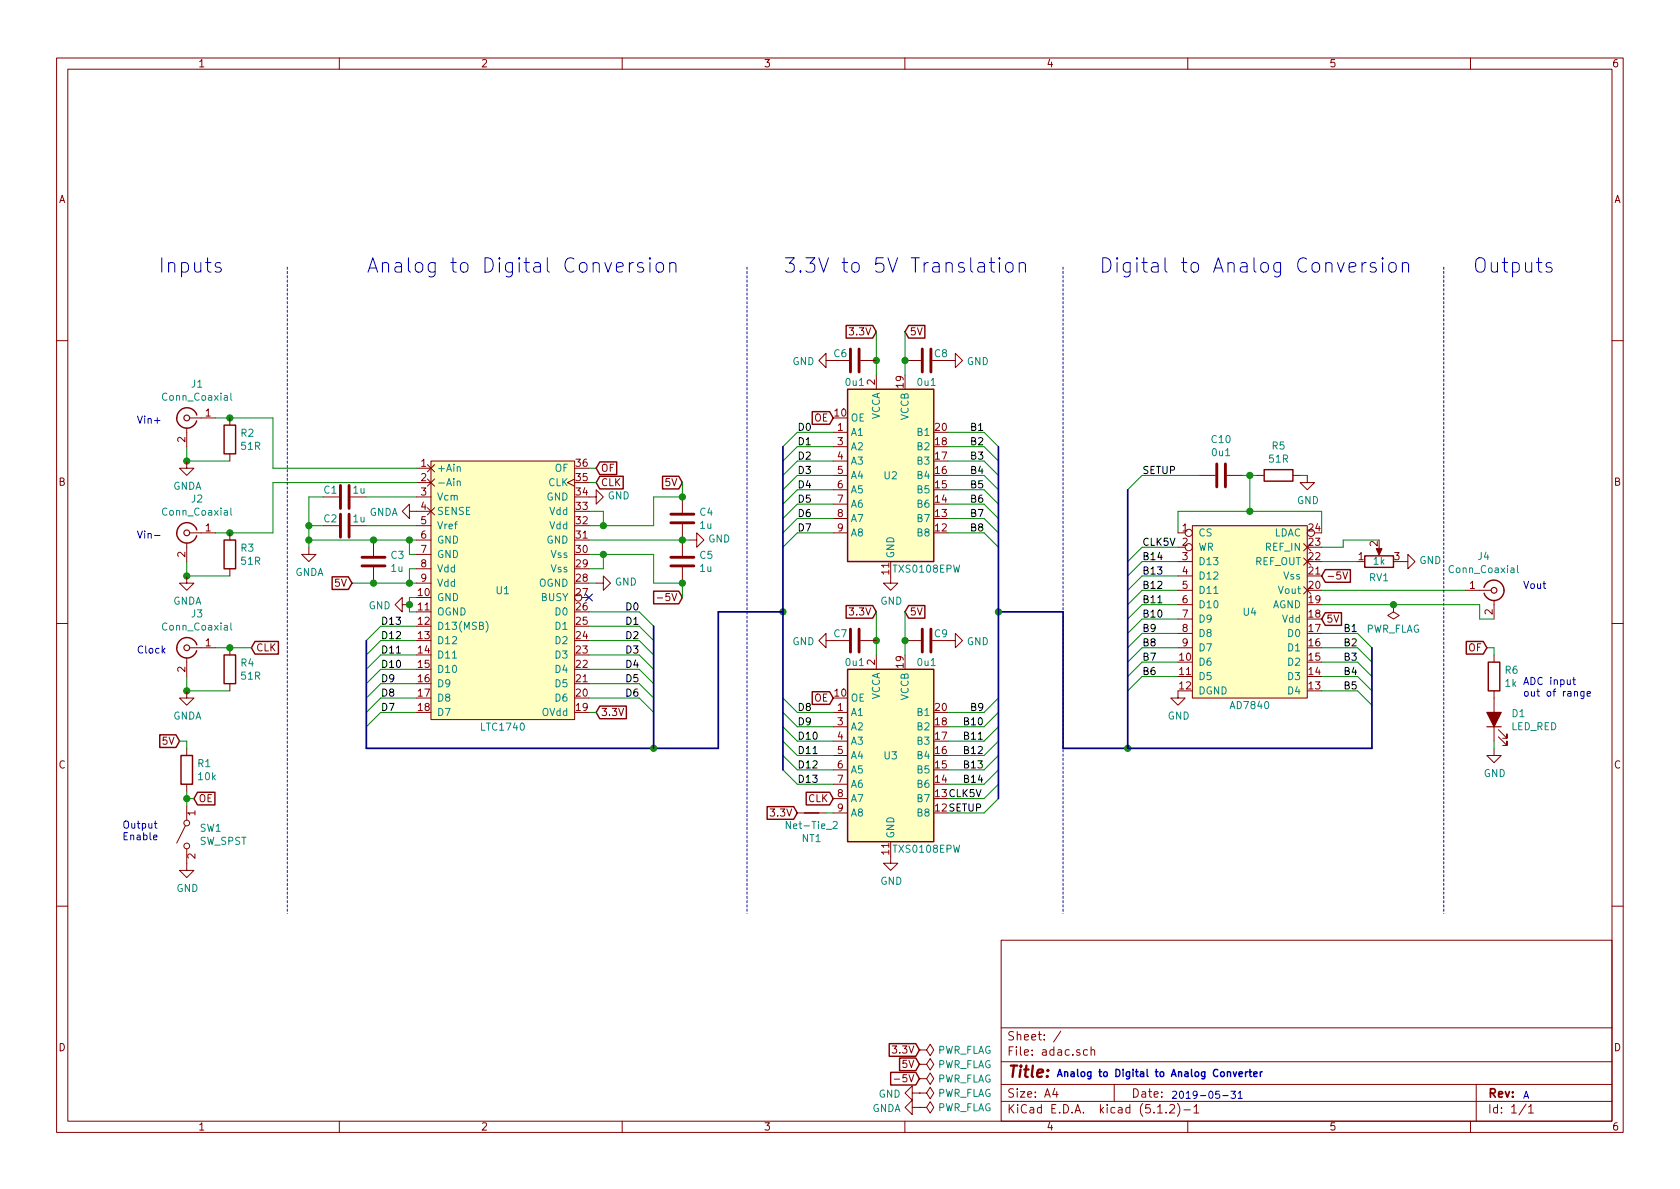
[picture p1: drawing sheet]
<svg xmlns="http://www.w3.org/2000/svg" width="297mm" height="210mm" viewBox="0 0 297 210" stroke-linecap="round" stroke-linejoin="round" font-family="sans-serif">
<g fill="none" stroke="#840000" stroke-width=".18">
<path d="M10 10.3h277v189.9h-277zM12 12.2h273v186.1h-273zM60 10.3v1.9M110 10.3v1.9M160 10.3v1.9M210 10.3v1.9M260 10.3v1.9M10 60.2h2M33 75.7v3.3M33.5 73.9h4.6M40.6 73.9v1.3M146 63.7v-1.2l-1.2 1.2 1.2 1.3v-1.3h1.3"/>
<path d="M147.3 76.4h2.6M147.3 79h2.6M152.1 63.7h2.8M154.9 66.3v2.5M160 63.7h2.8M167.6 63.7h1.3v1.3l1.3-1.3-1.3-1.2v1.2M285 60.2h2M33 81.5v1.3h1.3l-1.3 1.3-1.3-1.3h1.3M33 96v3.3M33.5 94.2h4.6M40.6 80.3v1.2M40.6 94.2v1.3"/>
<path d="M54.6 96.8v1.2h1.3l-1.3 1.3-1.3-1.3h1.3M57.1 87.9h2.8M62 87.9h2.8M62 93h2.8M66 95.5v2.8M72.4 90.4v-1.3l-1.3 1.3 1.3 1.3v-1.3h3.8M73.7 87.9h2.5M73.7 93h2.5M73.7 82.8h2.5M73.7 85.3h2.5M73.7 95.5h2.5M73.7 98h2.5"/>
<path d="M75.6 82.2l1.2 1.2M75.6 84.7l1.2 1.3M75.6 89.8l1.2 1.3M76.2 81.5h25.4v45.7h-25.4zM76.8 82.2l-1.2 1.2M76.8 84.7l-1.2 1.3M76.8 89.8l-1.2 1.3M101.6 84.7l-1.3 .6 1.3 .7M104.1 87.9h1.3v-1.3l1.3 1.3-1.3 1.2v-1.2M120.6 87.9v2.8M120.6 92.7v5.6M121.9 95.5h1.3v-1.3l1.3 1.3-1.3 1.3v-1.3"/>
<path d="M147.3 81.5h2.6M147.3 84.1h2.6M147.3 86.6h2.6M147.3 89.1h2.6M147.3 91.7h2.6M147.3 94.2h2.6M208.3 94.2h1.2M208.3 96.8h1.2M208.3 99.3h2.5M210.8 93h20.3v30.4h-20.3zM212.1 84.1h2.8M216.9 84.1h2.8"/>
<path d="M222.2 84.1h1.3M228.6 84.1h1.3M230.5 98.7l1.3 1.2M230.5 96.1l1.3 1.3M231.1 84.1v1.2h1.3l-1.3 1.3-1.2-1.3h1.2M231.8 98.7l-1.3 1.2M231.8 96.1l-1.3 1.3M243.8 96.8v1M247.6 99.3h1.3v-1.3l1.3 1.3-1.3 1.3v-1.3M10 110.3h2M33 101.8v1.3h1.3l-1.3 1.3-1.3-1.3h1.3M33 116.3v3.3"/>
<path d="M33.5 114.5h4.6M40.6 100.6v1.2M40.6 114.5v1.3M66 100.3v2.8M71.1 106.9v-1.2l-1.3 1.2 1.3 1.3v-1.3h1.3M73.7 100.6h2.5M73.7 103.1h2.5M105.4 103.1h1.3v-1.3l1.2 1.3-1.2 1.3v-1.3M116.2 105.7h1M120.6 100.3v2.8M146 113.3v-1.3l-1.2 1.3 1.2 1.2v-1.2h1.3M152.1 113.3h2.8"/>
<path d="M154.9 115.8v2.6M157.5 101.8v1.3h1.2l-1.2 1.3-1.3-1.3h1.3M160 113.3h2.8M167.6 113.3h1.3v1.2l1.3-1.2-1.3-1.3v1.3M208.3 104.4h2.5M208.3 101.8h2.5M208.3 106.9h2.5M208.3 109.5h2.5M208.3 112h2.5M208.3 114.5h2.5M230.5 103.8l1.3 1.2M231.8 103.8l-1.3 1.2"/>
<path d="M237.4 101.1l.4 1.3 .5-1.3M246.4 106.9v1.3l1 .6-1 .7-1-.7 1-.6M246.4 106.9h.1M259.1 104.4h4.6M264.2 106.2v3.3M264.2 115.8v1.3M285 110.3h2M33 122.2v1.2h1.3l-1.3 1.3-1.3-1.3h1.3M33 132.3v1.3M33 138.7v1.2M40.6 120.9v1.3M147.3 126h2.6"/>
<path d="M147.3 128.5h2.6M147.3 131.1h2.6M147.3 133.6h2.6M147.3 136.1h2.6M147.3 138.7h2.6M208.3 122.2v1.2h1.2l-1.2 1.3-1.3-1.3h1.3M264.2 132.3v1.3h1.2l-1.2 1.3-1.3-1.3h1.3M264.2 122.2v8.9M264.9 130.3l1.5 1.5v-.7v.7h-.7M264.9 129l1.5 1.6v-.8v.8h-.7M32.8 146l-1.6 3.1M33 150.1v3.8h1.3l-1.3 1.3-1.3-1.3h1.3"/>
<path d="M33 142.5v2.5M141 143.8h5M147.3 141.2h2.6M147.3 143.8h2.6M157.5 151.4v1.2h1.2l-1.2 1.3-1.3-1.3h1.3M10 160.2h2M177 166.3h108v32h-108zM285 160.2h2M60 198.3v1.9M110 198.3v1.9M158.1 190.8h1M160 198.3v1.9"/>
<path d="M161.3 195.8v-1.2l-1.3 1.2 1.3 1.3v-1.3h1.3M161.3 193.3v-1.3l-1.3 1.3 1.3 1.3v-1.3h1.3M162.6 185.7h1.2l.7-1 .6 1-.6 1-.7-1M162.6 185.7h.1M162.6 188.2h1.2l.7-1 .6 1-.6 1-.7-1M162.6 188.2h.1M162.6 190.7h1.2l.7-1 .6 1-.6 1.1-.7-1.1M162.6 190.7h.1M162.6 195.8h1.2l.7-1 .6 1-.6 1-.7-1M162.6 195.8h.1M162.6 193.3h1.2l.7-1 .6 1-.6 1-.7-1M162.6 193.3h.1"/>
<path d="M177 194.8h108M177 191.8h108M177 187.8h108M177 181.8h108M186.5 192.5l-.4 1h1M186.8 193v1M187.6 182.3l-1.3 2M192.3 185.7l-.5-.1-.2 .3v.6l.2 .1 .5-.1M192.9 185.7l.2-.1 .4 .1v.9M192.9 185.1v1.5M197 191.8v3M204.7 196.8h.8"/>
<path d="M206.2 196.7v.1M206.8 195.5l.2-.2h.4l.2 .2 .1 .3-.1 .2-.8 .8h.9M208.2 195.1a1.71 1.71 0 0 1 0 2.3M209.3 196.3h1.2M210 198.3v1.9M211.1 195.8l.4-.5v1.5M211.1 196.8h.9M260 198.3v1.9M261 191.8v6.5M269.8 195.2l-1.2 2M270.3 195.8l.4-.5v1.5M270.3 196.8h.8"/>
<circle cx="210.2" cy="96.8" r=".63"/>
<circle cx="210.2" cy="94.2" r=".63"/>
<circle cx="231.8" cy="94.2" r=".63"/>
<circle cx="102.2" cy="105.7" r=".63"/>
<circle cx="33" cy="145.5" r=".51"/>
<circle cx="33" cy="149.6" r=".51"/>
</g>
<g fill="none" stroke="#840000" stroke-width=".51">
<path d="M150.4 61.7v4.1M151.9 61.7v4.1M163.1 61.7v4.1M164.6 61.7v4.1M60.2 85.8v4.1M60.2 90.9v4.1M61.7 85.8v4.1M61.7 90.9v4.1M64 98.5h4.1M118.6 98.5h4.1M118.6 92.5h4.1M118.6 90.9h4.1"/>
<path d="M215.1 82v4.1M216.7 82v4.1M64 100.1h4.1M118.6 100.1h4.1M150.4 111.2v4.1M151.9 111.2v4.1M163.1 111.2v4.1M164.6 111.2v4.1"/>
</g>
<g fill="none" stroke="#008400" stroke-width=".18">
<path d="M154.9 58.7v7.6M160 58.7v7.6M33 79v2.5h7.6M38.1 73.9h10.2v8.9h25.4M147.3 76.4h-6.3l-2.6 2.6M147.3 79h-6.3l-2.6 2.5M167.6 76.4h6.4l2.5 2.6M167.6 79h6.4l2.5 2.5M33 99.3v2.5h7.6M54.6 95.5h19.1M54.6 93h2.5M57.1 87.9h-2.5v8.9"/>
<path d="M64.8 93h8.9M64.8 87.9h8.9M72.4 95.5v2.5h1.3M73.7 85.3h-25.4v8.9h-10.2M104.1 95.5h17.8M104.1 98h11.5v5.1h5v2.6M104.1 85.3h1.3M104.1 90.4h2.6v2.6M104.1 82.8h1.3M106.7 98v2.6h-2.6M120.6 85.3v2.6h-5v5.1h-11.5M147.3 81.5h-6.3l-2.6 2.6"/>
<path d="M147.3 84.1h-6.3l-2.6 2.5M147.3 86.6h-6.3l-2.6 2.5M147.3 89.1h-6.3l-2.6 2.6M147.3 91.7h-6.3l-2.6 2.5M147.3 94.2h-6.3l-2.6 2.6M167.6 81.5h6.4l2.5 2.6M167.6 84.1h6.4l2.5 2.5M167.6 86.6h6.4l2.5 2.5M167.6 89.1h6.4l2.5 2.6M167.6 91.7h6.4l2.5 2.5M167.6 94.2h6.4l2.5 2.6M208.3 94.2v-3.8h25.4v3.8"/>
<path d="M208.3 99.3h-6.4l-2.5 2.5M208.3 96.8h-6.4l-2.5 2.5M212.1 84.1h-10.2l-2.5 2.5M219.7 84.1h2.5M221 84.1v6.3M229.9 84.1h1.2M233.7 99.3h6.3M243.8 95.5h-6.3v1.3h-3.8M33 119.6v2.6h7.6M38.1 114.5h6.3M62.2 103.1h11.5M73.7 100.6h-1.3v2.5"/>
<path d="M73.7 105.7h-1.3v2.5h1.3M73.7 110.7h-6.4l-2.5 2.6M73.7 113.3h-6.4l-2.5 2.5M73.7 115.8h-6.4l-2.5 2.6M73.7 118.4h-6.4l-2.5 2.5M104.1 103.1h1.3M104.1 108.2h8.9l2.6 2.5M104.1 110.7h8.9l2.6 2.6M104.1 113.3h8.9l2.6 2.5M104.1 115.8h8.9l2.6 2.6M104.1 118.4h8.9l2.6 2.5M154.9 108.2v7.6"/>
<path d="M160 108.2v7.6M208.3 101.8h-6.4l-2.5 2.6M208.3 104.4h-6.4l-2.5 2.5M208.3 106.9h-6.4l-2.5 2.6M208.3 109.5h-6.4l-2.5 2.5M208.3 112h-6.4l-2.5 2.5M208.3 114.5h-6.4l-2.5 2.6M208.3 117.1h-6.4l-2.5 2.5M208.3 119.6h-6.4l-2.5 2.6M233.7 104.4h25.4M233.7 106.9h27.9v2.6h2.6M233.7 112h6.3l2.6 2.5"/>
<path d="M233.7 114.5h6.3l2.6 2.6M233.7 117.1h6.3l2.6 2.5M233.7 119.6h6.3l2.6 2.6M262.9 114.5h1.3v1.3M31.7 131.1h1.3v1.2M33 139.9v2.6M73.7 120.9h-6.4l-2.5 2.5M73.7 123.4h-6.4l-2.5 2.6M73.7 126h-6.4l-2.5 2.5M104.1 120.9h8.9l2.6 2.5M104.1 123.4h8.9l2.6 2.6M104.1 126h1.3"/>
<path d="M138.4 123.4l2.6 2.6h6.3M138.4 126l2.6 2.5h6.3M138.4 128.5l2.6 2.6h6.3M138.4 131.1l2.6 2.5h6.3M138.4 133.6l2.6 2.5h6.3M138.4 136.1l2.6 2.6h6.3M176.5 123.4l-2.5 2.6h-6.4M176.5 126l-2.5 2.5h-6.4M176.5 128.5l-2.5 2.6h-6.4M176.5 131.1l-2.5 2.5h-6.4M176.5 133.6l-2.5 2.5h-6.4M176.5 136.1l-2.5 2.6h-6.4"/>
<path d="M176.5 138.7l-2.5 2.5h-6.4M233.7 122.2h6.3l2.6 2.5M264.2 131.1v1.2M33 141.2h1.3M146 143.8h1.3M176.5 141.2l-2.5 2.6h-6.4"/>
</g>
<g fill="#008400" stroke="#008400" stroke-width=".25">
<circle cx="72.4" cy="95.5" r=".51"/>
<circle cx="72.4" cy="103.1" r=".51"/>
<circle cx="54.6" cy="93" r=".51"/>
<circle cx="66" cy="103.1" r=".51"/>
<circle cx="72.4" cy="106.9" r=".51"/>
<circle cx="120.7" cy="95.5" r=".51"/>
<circle cx="106.7" cy="98" r=".51"/>
<circle cx="106.7" cy="93" r=".51"/>
<circle cx="66" cy="95.5" r=".51"/>
<circle cx="120.7" cy="103.1" r=".51"/>
<circle cx="120.7" cy="87.9" r=".51"/>
<circle cx="154.9" cy="63.7" r=".51"/>
<circle cx="160" cy="63.7" r=".51"/>
<circle cx="154.9" cy="113.3" r=".51"/>
<circle cx="160" cy="113.3" r=".51"/>
<circle cx="138.4" cy="108.2" r=".51"/>
<circle cx="115.6" cy="132.3" r=".51"/>
<circle cx="33" cy="101.8" r=".51"/>
<circle cx="40.6" cy="94.2" r=".51"/>
<circle cx="33" cy="81.5" r=".51"/>
<circle cx="40.6" cy="73.9" r=".51"/>
<circle cx="176.5" cy="108.2" r=".51"/>
<circle cx="221" cy="90.4" r=".51"/>
<circle cx="221" cy="84.1" r=".51"/>
<circle cx="199.4" cy="132.3" r=".51"/>
<circle cx="33" cy="141.2" r=".51"/>
<circle cx="54.6" cy="95.5" r=".51"/>
<circle cx="246.4" cy="106.9" r=".51"/>
<circle cx="33" cy="122.2" r=".51"/>
<circle cx="40.6" cy="114.5" r=".51"/>
</g>
<g fill="none" stroke="#840000" stroke-width=".25">
<path d="M149.6 57.6h4.7l.6 1.1-.6 1.1h-4.7zM160.7 57.6h2.8v2.2h-2.8l-.7-1.1zM34.8 73.4a1.8 1.8 0 0 0-2.7-1 1.8 1.8 0 0 0-.1 2.9 1.8 1.8 0 0 0 2.8-.9M39.6 75.2h2.1v5.1h-2.1zM143.6 72.8h3.1l.6 1.1-.6 1.1h-3.1zM149.9 68.8h15.2v30.5h-15.2zM34.8 93.7a1.8 1.8 0 0 0-2.7-1 1.8 1.8 0 0 0-.1 2.9 1.8 1.8 0 0 0 2.8-.9M39.6 95.5h2.1v5.1h-2.1zM106 84.2h4.2v2.3h-4.2l-.6-1.2zM106 81.7h3v2.2h-3l-.6-1.1zM117.1 84.2h2.9l.6 1.1-.6 1.2h-2.9zM223.5 83.1h5.1v2h-5.1z"/>
<path d="M241.3 98.3h5.1v2h-5.1zM34.8 114a1.8 1.8 0 0 0-2.7-1 1.8 1.8 0 0 0-.1 2.9 1.8 1.8 0 0 0 2.8-.8M39.6 115.8h2.1v5.1h-2.1zM45.1 113.4h4.1v2.3h-4.1l-.7-1.2zM58.7 102h2.9l.6 1.1-.6 1.1h-2.9zM115.6 104.5h4.4l.6 1.2-.6 1.1h-4.4zM149.6 107.1h4.7l.6 1.1-.6 1.1h-4.7zM149.9 118.4h15.2v30.4h-15.2zM160.7 107.1h2.8v2.2h-2.8l-.7-1.1zM234.3 108.4h2.9v2.2h-2.9l-.6-1.1zM234.3 100.7h4.5v2.3h-4.5l-.6-1.2zM259.3 113.4h3l.6 1.1-.6 1.2h-3z"/>
<path d="M262.4 103.9a1.8 1.8 0 0 1 2.7-1 1.8 1.8 0 0 1 .1 2.9 1.8 1.8 0 0 1-2.8-.9M263.1 117.1h2.1v5.1h-2.1zM28.2 129.9h2.9l.6 1.2-.6 1.1h-2.9zM32 133.6h2v5.1h-2zM106 124.9h4.7v2.2h-4.7l-.6-1.1zM143.6 122.3h3.1l.6 1.1-.6 1.2h-3.1zM34.9 140.1h3.1v2.2h-3.1l-.6-1.1zM135.6 142.6h4.7l.7 1.2-.7 1.1h-4.7zM142.2 143.8h2.6M142.5 140.1h4.2l.6 1.1-.6 1.1h-4.2zM157.2 184.6h4.7l.7 1.1-.7 1.1h-4.7zM157.5 189.6h4.4l.7 1.1-.7 1.2h-4.4z"/>
<path d="M159.1 187.1h2.8l.7 1.1-.7 1.1h-2.8z"/>
</g>
<path d="M103.5 105l1.2 1.3M104.7 105l-1.2 1.3" fill="none" stroke="#000084" stroke-width=".18"/>
<path d="M138.4 79v57.1M176.5 79v62.2M199.4 86.6v45.7M115.6 110.7v21.6M138.4 108.2h-11.4v24.1h-62.2v-19M176.5 108.2h11.5v24.1h54.6v-17.8" fill="none" stroke="#000084" stroke-width=".3"/>
<g fill="#ffffc2" stroke="#ffffc2" stroke-width=".18">
<path d="M76.2 81.5h25.4v45.7h-25.4z"/>
<path d="M149.9 68.8h15.2v30.5h-15.2z"/>
<path d="M149.9 118.4h15.2v30.4h-15.2z"/>
<path d="M210.8 93h20.3v30.4h-20.3z"/>
</g>
<path d="M40.8 69.5v1.1l.2 .2M40.8 89.8v1.1l.2 .2M80.8 82.6l.2-.1 .3 .1 .1 .8M80.8 85.2l.2-.1h.3l.1 .8M268.3 100v1.1l.2 .2M40.8 110.2v1l.2 .2M85.9 109.8a1.47 1.47 0 0 1 0 2M139.8 145.3v1.2l-.8-1.2v1.2M147.3 145.4l.5-.1 .2 .3v.2l-.8 .7h.8" fill="none" stroke="#008484" stroke-width=".18"/>
<path d="M219.1 189.9l.6-.1-.1-.2-.3-.1-.2 .2v.6h.5M220.2 189.5v.9M220.6 189.5l-.4 .3M220.8 189.5h.5M221 189.1v1.1l.3 .2M221.7 189.9l.6-.1-.1-.2-.3-.1-.2 .2v.6h.5M222.8 189.5v.9M223.2 189.5l-.3 .1-.1 .2" fill="none" stroke="#0000c2" stroke-width=".25"/>
<g fill="none" stroke="#840000" stroke-width=".2">
<path d="M262.9 128.5h2.5"/>
<circle cx="33" cy="73.9" r=".51"/>
<circle cx="33" cy="94.2" r=".51"/>
<circle cx="33" cy="114.5" r=".51"/>
<circle cx="264.2" cy="104.4" r=".51"/>
</g>
<path d="M204.7 106.6h.7M173 130.7h.7" fill="none" stroke="#000" stroke-width=".18"/>
<path d="M243.3 97h1l-.5 1.2z" fill="#840000" stroke="#840000" stroke-width=".18"/>
<g fill="none" stroke="#0000c2" stroke-width=".18">
<path d="M39 46.6l-.6-.2-.4 .4 .2 .4 .8 .2 .1 .2-.1 .4-.2 .1-.8-.1M111.3 46.4v1.7M112 46.4a.69 .69 0 0 0-.7 .5M113.7 46.6l-.6-.2-.4 .4 .2 .4 .8 .2 .1 .2-.1 .4-.2 .1-.8-.1M114.9 45.6l-.1 .1 .1 .1 .1-.1-.1-.1v.2M114.9 46.4v1.7M116.2 46.6a.69 .69 0 0 1 1.1 .3v.7a.68 .68 0 0 1-.6 .6 .68 .68 0 0 1-.7-.6v-.7zM118.4 46.7a.66 .66 0 0 1 1-.1l.1 .2v1.3M118.4 46.4v1.7M174.9 46.4h1M175.3 45.6v2.1l.1 .3 .5 .1M176.7 45.6l-.1 .1 .1 .1 .1-.1-.1-.1v.2"/>
<path d="M176.7 46.4v1.7M177.9 46.7a.67 .67 0 0 1 .7-.3 .67 .67 0 0 1 .5 .5v.7a.68 .68 0 0 1-.6 .6 .68 .68 0 0 1-.7-.6v-.7zM180.2 46.7a.63 .63 0 0 1 1.1 .1v1.3M180.2 46.4v1.7M240.8 46.4v1.7M241.6 46.4a.69 .69 0 0 0-.8 .5M243.2 46.6a.6 .6 0 0 0-.9 .2l.1 .4 .6 .1 .4 .3-.2 .4-.2 .1-.7-.1M244.4 45.6l-.1 .1 .1 .1 .2-.1-.2-.1v.2M244.4 46.4v1.7M245.8 46.6a.69 .69 0 0 1 1.1 .3v.7a.68 .68 0 0 1-.7 .6 .68 .68 0 0 1-.7-.6v-.7zM248 46.7a.66 .66 0 0 1 .9-.1l.1 .2v1.3M248 46.4v1.7"/>
<path d="M274.3 46.6l-.6-.2-.3 .4 .1 .4 .8 .2 .1 .2-.1 .4-.2 .1-.7-.1M27.3 74.4h1M27.3 94.7h1M278.3 119.8v1.1l.3 .2M278.1 120.2h.5M280.1 122.3l-.1 1.1-.2 .1h-.3M280.1 122.3h-.4l-.2 .2 .1 .6h.5M280.6 122.7l.6-.1v-.3h-.4l-.2 .1 .1 .7h.5M27.2 148.1l.6-.1-.1-.3h-.4l-.1 .1v.7h.5M27.3 145.6h.5M27.5 145.2v1.1l.3 .2M216.2 193.7h1"/>
<path d="M217.7 193h.7l-.4 .4 .4 .2v.5l-.2 .1-.5-.1M218.9 193.3l.4-.3v1.2M218.9 194.2h.8"/>
</g>
<path d="M50.8 47.2v114.3M132.1 47.2v114.3M188 47.2v114.3M255.3 47.2v114.3" fill="none" stroke="#0000c2" stroke-width=".18" stroke-dasharray=".4 .4"/>
<path d="M262.9 126h2.5l-1.2 2.5z" fill="#840000" stroke="#840000" stroke-width=".2"/>
<g font-size="3.5" fill="#0000c2">
<text x="27.9" y="48.3">Inputs</text>
<text x="64.8" y="48.3">Analog to Digital Conversion</text>
<text x="138.4" y="48.3">3.3V to 5V Translation</text>
<text x="194.3" y="48.3">Digital to Analog Conversion</text>
<text x="260.3" y="48.3">Outputs</text>
</g>
<text font-size="2.8" fill="#840000" x="178" y="190.5">Title:</text>
<g font-size="2.1" fill="#840000">
<text x="178" y="184">Sheet: /</text>
<text x="178" y="186.7">File: adac.sch</text>
<text x="178" y="196.9">KiCad E.D.A. kicad (5.1.2)-1</text>
<text x="178" y="194.1">Size: A4</text>
<text x="200" y="194.1">Date:</text>
<text x="263" y="194.1">Rev:</text>
<text x="263" y="196.9">Id: 1/1</text>
</g>
<g font-size="1.8" fill="#840000">
<text x="35" y="11.9">1</text>
<text x="85" y="11.9">2</text>
<text x="135" y="11.9">3</text>
<text x="185" y="11.9">4</text>
<text x="235" y="11.9">5</text>
<text x="285" y="11.9">6</text>
<text x="10.4" y="35.9">A</text>
<text x="285.4" y="35.9">A</text>
<text x="150.5" y="59.3">3.3V</text>
<text x="160.8" y="59.3">5V</text>
<text x="154.7" y="68" transform="rotate(-90 154.7 68)">2</text>
<text x="159.8" y="68.5" transform="rotate(-90 159.8 68.5)">19</text>
<text x="36.3" y="73.7">1</text>
<text x="144" y="74.5">OE</text>
<text x="147.6" y="73.7">10</text>
<text x="148.1" y="76.2">1</text>
<text x="165.4" y="76.2">20</text>
<text x="32.8" y="78.2" transform="rotate(-90 32.8 78.2)">2</text>
<text x="74.4" y="82.5">1</text>
<text x="101.9" y="82.5">36</text>
<text x="106.2" y="83.4">OF</text>
<text x="148.1" y="78.7">3</text>
<text x="148.1" y="81.3">4</text>
<text x="148.1" y="83.8">5</text>
<text x="165.4" y="83.8">16</text>
<text x="165.4" y="81.3">17</text>
<text x="165.4" y="78.7">18</text>
<text x="10.4" y="85.9">B</text>
<text x="74.4" y="85.1">2</text>
<text x="74.4" y="87.6">3</text>
<text x="101.9" y="87.6">34</text>
<text x="101.9" y="85.1">35</text>
<text x="106.2" y="86">CLK</text>
<text x="117.7" y="86">5V</text>
<text x="148.1" y="86.4">6</text>
<text x="148.1" y="88.9">7</text>
<text x="165.4" y="88.9">14</text>
<text x="165.4" y="86.4">15</text>
<text x="285.4" y="85.9">B</text>
<text x="36.3" y="94">1</text>
<text x="74.4" y="90.2">4</text>
<text x="74.4" y="92.7">5</text>
<text x="74.4" y="95.2">6</text>
<text x="101.9" y="95.2">31</text>
<text x="101.9" y="92.7">32</text>
<text x="101.9" y="90.2">33</text>
<text x="148.1" y="91.4">8</text>
<text x="148.1" y="94">9</text>
<text x="165.4" y="94">12</text>
<text x="165.4" y="91.4">13</text>
<text x="209.1" y="94">1</text>
<text x="231.4" y="94">24</text>
<text x="32.8" y="98.5" transform="rotate(-90 32.8 98.5)">2</text>
<text x="74.4" y="97.8">7</text>
<text x="74.4" y="100.3">8</text>
<text x="101.9" y="100.3">29</text>
<text x="101.9" y="97.8">30</text>
<text x="157.2" y="101.5" transform="rotate(-90 157.2 101.5)">11</text>
<text x="209.1" y="96.5">2</text>
<text x="209.1" y="99.1">3</text>
<text x="209.1" y="101.6">4</text>
<text x="231.4" y="101.6">21</text>
<text x="231.4" y="99.1">22</text>
<text x="231.4" y="96.5">23</text>
<text x="240.2" y="99.1">1</text>
<text x="243.6" y="96.6" transform="rotate(-90 243.6 96.6)">2</text>
<text x="246.5" y="99.1">3</text>
<text x="59.3" y="103.8">5V</text>
<text x="74" y="105.4">10</text>
<text x="74" y="107.9">11</text>
<text x="74.4" y="102.9">9</text>
<text x="101.9" y="107.9">26</text>
<text x="101.9" y="105.4">27</text>
<text x="101.9" y="102.9">28</text>
<text x="117.1" y="106.3">-5V</text>
<text x="209.1" y="104.1">5</text>
<text x="209.1" y="106.7">6</text>
<text x="231.4" y="106.7">19</text>
<text x="231.4" y="104.1">20</text>
<text x="234.5" y="102.5">-5V</text>
<text x="259.9" y="104.1">1</text>
<text x="74" y="110.5">12</text>
<text x="74" y="113">13</text>
<text x="101.9" y="113">24</text>
<text x="101.9" y="110.5">25</text>
<text x="150.5" y="108.8">3.3V</text>
<text x="160.8" y="108.8">5V</text>
<text x="209.1" y="109.2">7</text>
<text x="209.1" y="111.8">8</text>
<text x="231.4" y="111.8">17</text>
<text x="231.4" y="109.2">18</text>
<text x="234.5" y="110.1">5V</text>
<text x="263.9" y="108.7" transform="rotate(-90 263.9 108.7)">2</text>
<text x="32.8" y="118.8" transform="rotate(-90 32.8 118.8)">2</text>
<text x="36.3" y="114.3">1</text>
<text x="45.2" y="115.2">CLK</text>
<text x="74" y="115.6">14</text>
<text x="74" y="118.1">15</text>
<text x="101.9" y="118.1">22</text>
<text x="101.9" y="115.6">23</text>
<text x="154.7" y="117.6" transform="rotate(-90 154.7 117.6)">2</text>
<text x="159.8" y="118.1" transform="rotate(-90 159.8 118.1)">19</text>
<text x="208.6" y="116.8">10</text>
<text x="208.6" y="119.4">11</text>
<text x="209.1" y="114.3">9</text>
<text x="231.4" y="119.4">14</text>
<text x="231.4" y="116.8">15</text>
<text x="231.4" y="114.3">16</text>
<text x="259.6" y="115.2">OF</text>
<text x="74" y="120.6">16</text>
<text x="74" y="123.2">17</text>
<text x="74" y="125.7">18</text>
<text x="101.9" y="125.7">19</text>
<text x="101.9" y="123.2">20</text>
<text x="101.9" y="120.6">21</text>
<text x="144" y="124.1">OE</text>
<text x="147.6" y="123.2">10</text>
<text x="148.1" y="125.7">1</text>
<text x="165.4" y="125.7">20</text>
<text x="208.6" y="121.9">12</text>
<text x="231.4" y="121.9">13</text>
<text x="28.8" y="131.7">5V</text>
<text x="106.2" y="126.6">3.3V</text>
<text x="148.1" y="128.3">3</text>
<text x="148.1" y="130.8">4</text>
<text x="165.4" y="130.8">17</text>
<text x="165.4" y="128.3">18</text>
<text x="10.4" y="135.9">C</text>
<text x="148.1" y="133.3">5</text>
<text x="148.1" y="135.9">6</text>
<text x="165.4" y="135.9">15</text>
<text x="165.4" y="133.3">16</text>
<text x="285.4" y="135.9">C</text>
<text x="35.1" y="141.9">OE</text>
<text x="142.9" y="141.9">CLK</text>
<text x="148.1" y="138.4">7</text>
<text x="148.1" y="141">8</text>
<text x="148.1" y="143.5">9</text>
<text x="165.4" y="138.4">14</text>
<text x="34.5" y="144.2" transform="rotate(-90 34.5 144.2)">1</text>
<text x="136.6" y="144.4">3.3V</text>
<text x="34.5" y="151.9" transform="rotate(-90 34.5 151.9)">2</text>
<text x="157.2" y="151.1" transform="rotate(-90 157.2 151.1)">11</text>
<text x="10.4" y="185.9">D</text>
<text x="285.4" y="185.9">D</text>
<text x="158.1" y="186.3">3.3V</text>
<text x="159" y="191.4">-5V</text>
<text x="159.6" y="188.8">5V</text>
<text x="35" y="199.9">1</text>
<text x="85" y="199.9">2</text>
<text x="135" y="199.9">3</text>
<text x="185" y="199.9">4</text>
<text x="235" y="199.9">5</text>
<text x="285" y="199.9">6</text>
</g>
<g font-size="1.8" fill="#008484">
<text x="140.1" y="64.6">GND</text>
<text x="147.5" y="63.2">C6</text>
<text x="165.3" y="63.2">C8</text>
<text x="170.9" y="64.6">GND</text>
<text x="29" y="70.9">Conn_Coaxial</text>
<text x="33.9" y="68.5">J1</text>
<text x="149.6" y="68.2">0u1</text>
<text x="162.3" y="68.2">0u1</text>
<text x="42.6" y="77.2">R2</text>
<text x="150.4" y="77.1">A1</text>
<text x="150.4" y="74.5">OE</text>
<text x="155.6" y="74.3" transform="rotate(-90 155.6 74.3)">VCCA</text>
<text x="160.7" y="74.3" transform="rotate(-90 160.7 74.3)">VCCB</text>
<text x="162.3" y="77.1">B1</text>
<text x="42.7" y="79.5">51R</text>
<text x="77.2" y="83.4">+Ain</text>
<text x="98.1" y="83.4">OF</text>
<text x="150.4" y="79.6">A2</text>
<text x="150.4" y="82.2">A3</text>
<text x="162.3" y="82.2">B3</text>
<text x="162.3" y="79.6">B2</text>
<text x="214.3" y="78.4">C10</text>
<text x="214.4" y="80.7">0u1</text>
<text x="224.4" y="81.8">51R</text>
<text x="224.9" y="79.5">R5</text>
<text x="30.6" y="86.6">GNDA</text>
<text x="33.9" y="88.9">J2</text>
<text x="57.3" y="87.3">C1</text>
<text x="62.5" y="87.3">1u</text>
<text x="77.2" y="86">-Ain</text>
<text x="77.2" y="88.5">Vcm</text>
<text x="96.6" y="88.5">GND</text>
<text x="97" y="86">CLK</text>
<text x="107.4" y="88.3">GND</text>
<text x="150.4" y="84.7">A4</text>
<text x="150.4" y="87.2">A5</text>
<text x="150.4" y="89.8">A6</text>
<text x="156.4" y="84.8">U2</text>
<text x="162.3" y="89.8">B6</text>
<text x="162.3" y="87.2">B5</text>
<text x="162.3" y="84.7">B4</text>
<text x="229.3" y="89.1">GND</text>
<text x="29" y="91.2">Conn_Coaxial</text>
<text x="57.3" y="92.4">C2</text>
<text x="62.5" y="92.4">1u</text>
<text x="65.3" y="91.2">GNDA</text>
<text x="77.2" y="91.1">SENSE</text>
<text x="77.2" y="93.6">Vref</text>
<text x="97.2" y="93.6">Vdd</text>
<text x="97.2" y="91.1">Vdd</text>
<text x="123.8" y="91.2">C4</text>
<text x="123.8" y="93.5">1u</text>
<text x="125.2" y="95.9">GND</text>
<text x="150.4" y="92.3">A7</text>
<text x="150.4" y="94.9">A8</text>
<text x="162.3" y="94.9">B8</text>
<text x="162.3" y="92.3">B7</text>
<text x="211.8" y="94.9">CS</text>
<text x="225.2" y="94.9">LDAC</text>
<text x="42.6" y="97.6">R3</text>
<text x="42.7" y="99.9">51R</text>
<text x="52.1" y="101.8">GNDA</text>
<text x="69.2" y="98.8">C3</text>
<text x="69.2" y="101.1">1u</text>
<text x="77.2" y="96.1">GND</text>
<text x="77.2" y="98.7">GND</text>
<text x="77.2" y="101.2">Vdd</text>
<text x="96.6" y="96.1">GND</text>
<text x="97.4" y="101.2">Vss</text>
<text x="97.4" y="98.7">Vss</text>
<text x="123.8" y="98.8">C5</text>
<text x="123.8" y="101.1">1u</text>
<text x="158.1" y="98.8" transform="rotate(-90 158.1 98.8)">GND</text>
<text x="158.1" y="101.3">TXS0108EPW</text>
<text x="211.8" y="97.4">WR</text>
<text x="211.8" y="99.9">D13</text>
<text x="221.9" y="99.9">REF_OUT</text>
<text x="223.8" y="97.4">REF_IN</text>
<text x="242.9" y="99.9">1k</text>
<text x="251" y="99.7">GND</text>
<text x="256.4" y="101.3">Conn_Coaxial</text>
<text x="261.4" y="99">J4</text>
<text x="30.6" y="106.9">GNDA</text>
<text x="65.2" y="107.7">GND</text>
<text x="77.2" y="106.3">GND</text>
<text x="77.2" y="103.8">Vdd</text>
<text x="87.8" y="105.1">U1</text>
<text x="95.3" y="103.8">OGND</text>
<text x="95.7" y="106.3">BUSY</text>
<text x="108.7" y="103.6">GND</text>
<text x="155.7" y="106.9">GND</text>
<text x="211.8" y="102.5">D12</text>
<text x="211.8" y="105">D11</text>
<text x="211.8" y="107.6">D10</text>
<text x="224.9" y="107.6">AGND</text>
<text x="226.2" y="105">Vout</text>
<text x="227" y="102.5">Vss</text>
<text x="242.1" y="102.8">RV1</text>
<text x="29" y="111.5">Conn_Coaxial</text>
<text x="33.9" y="109.2">J3</text>
<text x="77.2" y="108.8">OGND</text>
<text x="77.2" y="111.4">D13(MSB)</text>
<text x="77.2" y="113.9">D12</text>
<text x="98.3" y="113.9">D2</text>
<text x="98.3" y="111.4">D1</text>
<text x="98.3" y="108.8">D0</text>
<text x="147.5" y="112.7">C7</text>
<text x="165.3" y="112.7">C9</text>
<text x="211.8" y="110.1">D9</text>
<text x="211.8" y="112.6">D8</text>
<text x="219.9" y="108.9">U4</text>
<text x="226.8" y="110.1">Vdd</text>
<text x="227.9" y="112.6">D0</text>
<text x="241.4" y="111.9">PWR_FLAG</text>
<text x="42.6" y="117.9">R4</text>
<text x="77.2" y="116.5">D11</text>
<text x="77.2" y="119">D10</text>
<text x="98.3" y="119">D4</text>
<text x="98.3" y="116.5">D3</text>
<text x="140.1" y="114.1">GND</text>
<text x="149.6" y="117.8">0u1</text>
<text x="162.3" y="117.8">0u1</text>
<text x="170.9" y="114.1">GND</text>
<text x="211.8" y="117.7">D6</text>
<text x="211.8" y="115.2">D7</text>
<text x="227.9" y="117.7">D2</text>
<text x="227.9" y="115.2">D1</text>
<text x="266.1" y="119.1">R6</text>
<text x="42.7" y="120.2">51R</text>
<text x="77.2" y="121.5">D9</text>
<text x="77.2" y="124.1">D8</text>
<text x="98.3" y="124.1">D6</text>
<text x="98.3" y="121.5">D5</text>
<text x="150.4" y="124.1">OE</text>
<text x="155.6" y="123.9" transform="rotate(-90 155.6 123.9)">VCCA</text>
<text x="160.7" y="123.9" transform="rotate(-90 160.7 123.9)">VCCB</text>
<text x="211.8" y="120.3">D5</text>
<text x="211.8" y="122.8">DGND</text>
<text x="217.8" y="125.4">AD7840</text>
<text x="227.9" y="122.8">D4</text>
<text x="227.9" y="120.3">D3</text>
<text x="30.6" y="127.2">GNDA</text>
<text x="77.2" y="126.6">D7</text>
<text x="85.2" y="129.2">LTC1740</text>
<text x="95.9" y="126.6">OVdd</text>
<text x="150.4" y="126.6">A1</text>
<text x="150.4" y="129.2">A2</text>
<text x="150.4" y="131.7">A3</text>
<text x="162.3" y="131.7">B3</text>
<text x="162.3" y="129.2">B2</text>
<text x="162.3" y="126.6">B1</text>
<text x="206.5" y="127.2">GND</text>
<text x="267.2" y="129.1">LED_RED</text>
<text x="267.4" y="126.8">D1</text>
<text x="35" y="135.7">R1</text>
<text x="35.1" y="138">10k</text>
<text x="150.4" y="134.2">A4</text>
<text x="150.4" y="136.8">A5</text>
<text x="156.4" y="134.3">U3</text>
<text x="162.3" y="136.8">B5</text>
<text x="162.3" y="134.2">B4</text>
<text x="262.3" y="137.4">GND</text>
<text x="150.4" y="139.3">A6</text>
<text x="150.4" y="141.9">A7</text>
<text x="162.3" y="141.9">B7</text>
<text x="162.3" y="139.3">B6</text>
<text x="35.3" y="149.4">SW_SPST</text>
<text x="35.4" y="147.1">SW1</text>
<text x="139.5" y="146.6">Net-Tie_2</text>
<text x="141.8" y="148.9">NT1</text>
<text x="150.4" y="144.4">A8</text>
<text x="158.1" y="148.3" transform="rotate(-90 158.1 148.3)">GND</text>
<text x="162.3" y="144.4">B8</text>
<text x="158.1" y="150.8">TXS0108EPW</text>
<text x="31.2" y="157.7">GND</text>
<text x="155.7" y="156.5">GND</text>
<text x="165.6" y="186.4">PWR_FLAG</text>
<text x="165.6" y="188.9">PWR_FLAG</text>
<text x="165.6" y="191.4">PWR_FLAG</text>
<text x="154.2" y="196.6">GNDA</text>
<text x="155.3" y="194.1">GND</text>
<text x="165.6" y="196.5">PWR_FLAG</text>
<text x="165.6" y="194">PWR_FLAG</text>
</g>
<g font-size="1.8" fill="#0000c2">
<text x="24.1" y="74.9">Vin+</text>
<text x="24.1" y="95.2">Vin-</text>
<text x="269.2" y="104.1">Vout</text>
<text x="24.1" y="115.6">Clock</text>
<text x="266.2" y="121.5">1k ADC input</text>
<text x="269.2" y="123.2">out of range</text>
<text x="21.6" y="146.5">Output</text>
<text x="21.6" y="148.6">Enable</text>
<text x="186.7" y="190.4">Analog to Digital to Analog Converter</text>
<text x="207" y="194.3">2019-05-31</text>
<text x="269.2" y="194.3">A</text>
</g>
<g font-size="1.8">
<text x="141" y="76.2">D0</text>
<text x="171.4" y="76.2">B1</text>
<text x="141" y="78.7">D1</text>
<text x="141" y="81.3">D2</text>
<text x="141" y="83.8">D3</text>
<text x="171.4" y="78.7">B2</text>
<text x="171.4" y="81.3">B3</text>
<text x="171.4" y="83.8">B4</text>
<text x="201.9" y="83.8">SETUP</text>
<text x="141" y="86.4">D4</text>
<text x="141" y="88.9">D5</text>
<text x="171.4" y="86.4">B5</text>
<text x="171.4" y="88.9">B6</text>
<text x="141" y="91.4">D6</text>
<text x="141" y="94">D7</text>
<text x="171.4" y="91.4">B7</text>
<text x="171.4" y="94">B8</text>
<text x="201.9" y="96.5">CLK5V</text>
<text x="201.9" y="101.6">B13</text>
<text x="201.9" y="99.1">B14</text>
<text x="110.5" y="107.9">D0</text>
<text x="201.9" y="106.7">B11</text>
<text x="201.9" y="104.1">B12</text>
<text x="67.3" y="110.5">D13</text>
<text x="67.3" y="113">D12</text>
<text x="110.5" y="110.5">D1</text>
<text x="110.5" y="113">D2</text>
<text x="201.9" y="111.8">B9</text>
<text x="201.9" y="109.2">B10</text>
<text x="237.5" y="111.8">B1</text>
<text x="67.3" y="115.6">D11</text>
<text x="67.3" y="118.1">D10</text>
<text x="110.5" y="115.6">D3</text>
<text x="110.5" y="118.1">D4</text>
<text x="201.9" y="119.4">B6</text>
<text x="201.9" y="116.8">B7</text>
<text x="201.9" y="114.3">B8</text>
<text x="237.5" y="114.3">B2</text>
<text x="237.5" y="116.8">B3</text>
<text x="237.5" y="119.4">B4</text>
<text x="67.3" y="120.6">D9</text>
<text x="67.3" y="123.2">D8</text>
<text x="67.3" y="125.7">D7</text>
<text x="110.5" y="120.6">D5</text>
<text x="110.5" y="123.2">D6</text>
<text x="141" y="125.7">D8</text>
<text x="171.4" y="125.7">B9</text>
<text x="237.5" y="121.9">B5</text>
<text x="141" y="128.3">D9</text>
<text x="141" y="130.8">D10</text>
<text x="170.2" y="128.3">B10</text>
<text x="170.2" y="130.8">B11</text>
<text x="141" y="133.3">D11</text>
<text x="141" y="135.9">D12</text>
<text x="170.2" y="133.3">B12</text>
<text x="170.2" y="135.9">B13</text>
<text x="141" y="138.4">D13</text>
<text x="165.4" y="143.5">12SETUP</text>
<text x="165.4" y="141">13CLK5V</text>
<text x="170.2" y="138.4">B14</text>
</g>
</svg>
